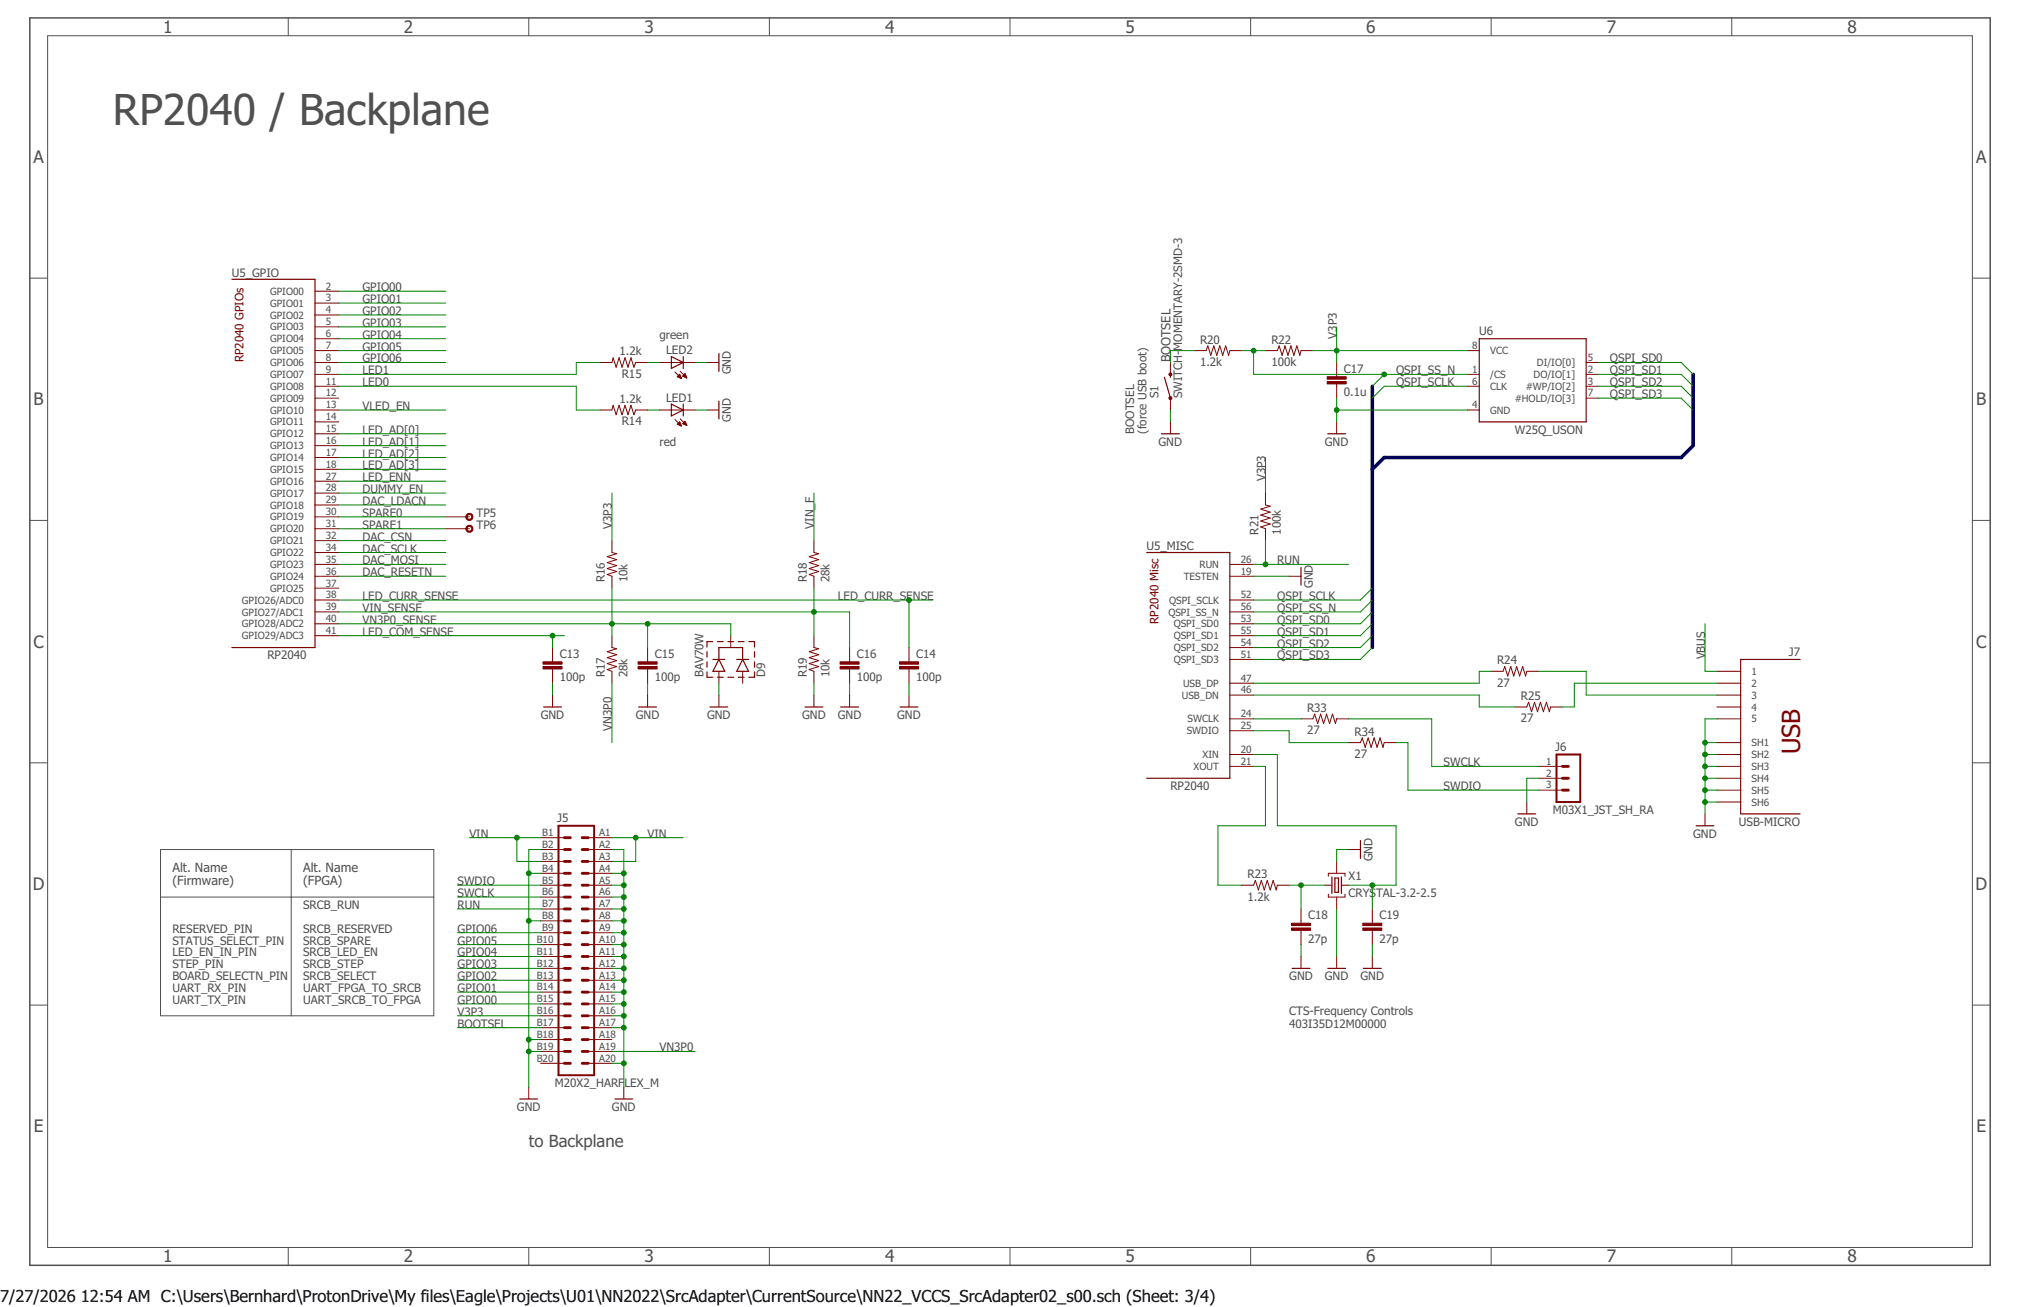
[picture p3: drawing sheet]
<svg xmlns="http://www.w3.org/2000/svg" width="432mm" height="279mm" viewBox="0 0 432 279" stroke-linecap="round" stroke-linejoin="round" font-family="sans-serif">
<path d="M6.4 3.8h419v266.7h-419z" fill="none" stroke="#505050" stroke-width=".32"/>
<g fill="none" stroke="#505050" stroke-width=".21">
<path d="M10.2 7.6h411.4v259.1h-411.4zM61.6 3.8v3.8M113 3.8v3.8M164.5 3.8v3.8M215.9 3.8v3.8M267.3 3.8v3.8M318.7 3.8v3.8M370.2 3.8v3.8M6.4 59.5h3.8M421.6 59.5h3.8M6.4 111.3h3.8M421.6 111.3h3.8"/>
<path d="M6.4 163.1h3.8M421.6 163.1h3.8M34.3 181.6h58.4v35.5h-58.4zM34.3 191.8h58.4M62.3 181.6v35.5M6.4 214.9h3.8M421.6 214.9h3.8M61.6 266.7v3.8M113 266.7v3.8M164.5 266.7v3.8M215.9 266.7v3.8M267.3 266.7v3.8"/>
<path d="M318.7 266.7v3.8M370.2 266.7v3.8"/>
</g>
<g fill="none" stroke="#800000" stroke-width=".25">
<path d="M49.6 59.7h17.7v78.7h-17.7M143.5 76.2l2.5 1.3-2.5 1.3zM146 76.2v2.6M153.7 75.6v3.8M316.2 72.4h22.9v17.8h-22.9zM143.5 86.4l2.5 1.3-2.5 1.2zM146 86.4v2.5M153.7 85.7v3.9M248.3 92.7h3.8M248.9 80.7l1.3 4.4M250.2 80v.7M283.8 92.7h3.8"/>
<path d="M245.1 118.1h17.8v48.3h-17.8M151.1 139.3v1.2M152.4 137.2h-1.3v1.1M153.4 137.2h1.2M155.6 137.2h1.2M157.8 137.2h1.3M160.1 137.2h1.2v1.1M161.3 139.3v1.2M278.1 121.3v3.8M116.2 151.1h3.8M136.5 151.1h3.8M151.1 141.5v1.1"/>
<path d="M151.1 143.6v1.2h1.3M151.8 151.1h3.8M152.4 141h2.5M153.4 144.8h1.2M153.7 141v-2.6h5v2.6M153.7 141l1.2 2.5h-2.5zM155.6 144.8h1.2M157.5 141h2.5M157.8 144.8h1.3M158.7 141l1.3 2.5h-2.5zM161.3 143.6v1.2h-1.2M161.3 141.5v1.1"/>
<path d="M172.1 151.1h3.8M179.7 151.1h3.8M192.4 151.1h3.8M384.8 141h-12.7v33h12.7M290.8 179.7v3.8M324.5 174h3.8M362.6 176.5h3.8M284.7 187.5v3.5M285.3 187.7h.8v3.1h-.8zM286.7 187.5v3.5M276.2 207h3.8M283.8 207h3.8"/>
<path d="M291.4 207h3.9M111.1 234.9h3.8M131.4 234.9h3.9"/>
</g>
<g fill="none" stroke="#800000" stroke-width=".21">
<path d="M67.3 62.3h5.1M67.3 64.8h5.1M67.3 67.3h5.1M67.3 69.9h5.1M67.3 72.4h5.1M67.3 75h5.1M67.3 77.5h5.1M128.3 77.5h2.5l.3-1 .6 2 .6-2 .7 2 .6-2 .6 2 .7-2 .6 2 .4-1h2.5M141 77.5h7.6M144.3 79.5l1.4 1.4M145.4 79.4l1.4 1.4M146.4 79.9l-.5 .5 .9 .4"/>
<path d="M146.4 79.9l.4 .9M146.4 79.9h.1M151.1 77.5h2.6M250.2 77.5v2.5M255.3 75h2.5l.4-1.1 .6 2.1 .7-2.1 .6 2.1 .6-2.1 .7 2.1 .6-2.1 .6 2.1 .3-1h2.5M270.5 75h2.5l.4-1.1 .7 2.1 .6-2.1 .6 2.1 .6-2.1 .7 2.1 .6-2.1 .7 2.1 .2-1h2.5M285.7 77.5v3M313.7 75h2.5M339.1 77.5h2.5M67.3 80h5.1M67.3 82.6h5.1M67.3 85.1h5.1"/>
<path d="M67.3 87.7h5.1M67.3 90.2h5.1M67.3 92.7h5.1M67.3 95.3h5.1M67.3 97.8h5.1M128.3 87.7h2.5l.3-1.1 .6 2.1 .6-2.1 .7 2.1 .6-2.1 .6 2.1 .7-2.1 .6 2.1 .4-1h2.5M141 87.7h7.6M144.3 89.7l1.4 1.4M144.8 80.5l.5-.5 .4 .9zM144.8 90.7l.5-.5 .4 .9zM144.8 80.5h.7M144.8 90.6h.7"/>
<path d="M144.9 80.4h.6M144.9 90.8h.6M144.9 90.5h.5M145 80.6h.5M145.1 80.3h.3M145.1 90.4h.3M145.2 80.1h.2M145.2 90.3h.1M145.2 90.9h.4M145.3 80.8h.3M145.4 89.6l1.4 1.4M145.5 91h.1"/>
<path d="M145.6 80.9h.1M145.9 80.4h.7M146 90.5h.6M146.1 80.3h.5M146.1 90.6h.6M146.1 90.4h.5M146.2 80.5h.5M146.2 80.1h.3M146.2 90.3h.3M146.3 80h.2M146.3 90.1h.2M146.4 90.8h.3"/>
<path d="M146.4 90.1l.4 .9-.9-.4zM146.5 80.6h.2M146.7 90.9h.1M146.7 80.8h.1M151.1 87.7h2.6M250.2 85.1v2.6M250.2 90.2v2.5M285.7 82.1v3M285.7 90.2v2.5M313.7 80h2.5M313.7 82.6h2.5M313.7 87.7h2.5"/>
<path d="M339.1 80h2.5M339.1 82.6h2.5M339.1 85.1h2.5M67.3 100.3h5.1M67.3 102.9h5.1M67.3 105.4h5.1M67.3 107.9h5.1M67.3 110.5h5.1M67.3 113h5.1M67.3 115.6h5.1M67.3 118.1h5.1M95.3 110.5h5"/>
<path d="M95.3 113h5M130.8 115.6v2.5l1 .3-2 .6 2 .6-2 .7 2 .6-2 .6 2 .7-2 .6 1 .4v2.5M174 115.6v2.5l1 .3-2 .6 2 .6-2 .7 2 .6-2 .6 2 .7-2 .6 1 .4v2.5M270.5 105.4v2.5l1 .3-2 .6 2 .7-2 .6 2 .6-2 .7 2 .6-2 .6 1 .4v2.6M67.3 120.6h5.1M67.3 123.2h5.1M67.3 125.7h5.1M67.3 128.3h5.1M67.3 130.8h5.1M67.3 133.3h5.1M67.3 135.9h5.1M118.1 138.4v3.1"/>
<path d="M130.8 135.9v2.5l1 .3-2 .6 2 .7-2 .6 2 .6-2 .7 2 .6-2 .6 1 .4v2.5M138.4 138.4v3.1M156.2 135.9v2.5M174 135.9v2.5l1 .3-2 .6 2 .7-2 .6 2 .6-2 .7 2 .6-2 .6 1 .4v2.5M181.6 138.4v3.1M194.3 138.4v3.1M262.9 120.6h5.1M262.9 123.2h5.1M262.9 128.3h5.1M262.9 130.8h5.1M262.9 133.3h5.1M262.9 135.9h5.1"/>
<path d="M262.9 138.4h5.1M275.6 123.2h2.5M118.1 143v3M118.1 148.6v2.5M138.4 143v3M138.4 148.6v2.5M153.7 143.5v2.5M153.7 148.6v2.5M158.7 143.5v2.5M174 148.6v2.5M181.6 143v3M181.6 148.6v2.5"/>
<path d="M194.3 143v3M194.3 148.6v2.5M262.9 146h5.1M262.9 148.6h5.1M262.9 141h5.1M262.9 153.7h5.1M262.9 156.2h5.1M278.1 153.7h2.5l.4-1 .7 2 .6-2 .6 2 .7-2 .6 2 .6-2 .7 2 .2-1h2.6M288.3 158.7h2.5l.4-1 .6 2.1 .7-2.1 .6 2.1 .6-2.1 .7 2.1 .6-2.1 .6 2.1 .3-1.1h2.5M318.7 143.5h2.6l.4-1 .6 2 .6-2 .7 2 .6-2 .6 2 .7-2 .6 2 .3-1h2.5M323.8 151.1h2.6l.3-1 .7 2 .6-2 .7 2 .6-2 .6 2 .7-2 .6 2 .2-1h2.6M367 143.5h5.1"/>
<path d="M367 146h5.1M367 148.6h5.1M367 153.7h5.1M367 151.1h5.1M367 158.7h5.1M115.6 179.1h5M125.7 179.1h5.1M262.9 163.8h5.1M262.9 161.3h5.1M326.4 171.4v2.6M328.9 163.8h5.1M328.9 166.4h5.1"/>
<path d="M328.9 168.9h5.1M364.5 174v2.5M367 163.8h5.1M367 161.3h5.1M367 166.4h5.1M367 168.9h5.1M367 171.4h5.1M115.6 181.6h5M115.6 184.1h5M115.6 186.7h5M115.6 189.2h5M115.6 191.8h5"/>
<path d="M115.6 194.3h5M115.6 196.8h5M115.6 199.4h5M125.7 181.6h5.1M125.7 184.1h5.1M125.7 186.7h5.1M125.7 189.2h5.1M125.7 191.8h5.1M125.7 194.3h5.1M125.7 196.8h5.1M125.7 199.4h5.1M265.4 189.2h2.6l.4-1 .6 2 .6-2 .7 2 .6-2 .6 2 .7-2 .6 2 .2-1h2.6"/>
<path d="M278.1 194.3v3.1M278.1 198.9v3M283.2 189.2h1.5M284 187.3v-.6h3.5v.6M284 191.1v.7h3.5v-.7M285.7 184.1v2.6M285.7 191.8v2.5M286.7 189.2h1.6M288.3 181.6h2.5M293.3 194.3v3.1M293.3 198.9v3M115.6 201.9h5"/>
<path d="M115.6 204.5h5M115.6 207h5M115.6 209.5h5M115.6 212.1h5M115.6 214.6h5M115.6 217.1h5M115.6 219.7h5M125.7 201.9h5.1M125.7 204.5h5.1M125.7 207h5.1M125.7 209.5h5.1M125.7 212.1h5.1"/>
<path d="M125.7 214.6h5.1M125.7 217.1h5.1M125.7 219.7h5.1M278.1 204.5v2.5M285.7 204.5v2.5M293.3 204.5v2.5M113 232.4v2.5M115.6 222.2h5M115.6 224.8h5M115.6 227.3h5M125.7 222.2h5.1M125.7 224.8h5.1"/>
<path d="M125.7 227.3h5.1M133.3 232.4v2.5"/>
</g>
<g fill="none" stroke="#800000" stroke-width=".61">
<path d="M120.6 179.1h1.3M124.5 179.1h1.2M334 168.9h1.3M334 166.4h1.3M334 163.8h1.3M120.6 184.1h1.3M120.6 181.6h1.3M120.6 186.7h1.3M120.6 189.2h1.3M120.6 191.8h1.3M120.6 194.3h1.3M120.6 196.8h1.3"/>
<path d="M120.6 199.4h1.3M124.5 184.1h1.2M124.5 181.6h1.2M124.5 186.7h1.2M124.5 189.2h1.2M124.5 191.8h1.2M124.5 194.3h1.2M124.5 196.8h1.2M124.5 199.4h1.2M120.6 201.9h1.3M120.6 209.5h1.3M120.6 207h1.3"/>
<path d="M120.6 204.5h1.3M120.6 212.1h1.3M120.6 214.6h1.3M120.6 217.1h1.3M120.6 219.7h1.3M124.5 201.9h1.2M124.5 209.5h1.2M124.5 207h1.2M124.5 204.5h1.2M124.5 212.1h1.2M124.5 214.6h1.2M124.5 217.1h1.2"/>
<path d="M124.5 219.7h1.2M120.6 222.2h1.3M120.6 224.8h1.3M120.6 227.3h1.3M124.5 222.2h1.2M124.5 224.8h1.2M124.5 227.3h1.2"/>
</g>
<path d="M119.4 176.5h7.6v53.3h-7.6zM332.7 161.3h5.1v10.1h-5.1z" fill="none" stroke="#800000" stroke-width=".42"/>
<g fill="#800000" stroke="#800000" stroke-width=".21">
<path d="M291.3 198.4h4.1v.5h-4.1z"/>
<path d="M291.3 197.4h4.1v.5h-4.1z"/>
<path d="M276.1 198.4h4v.5h-4z"/>
<path d="M276.1 197.4h4v.5h-4z"/>
<path d="M283.7 81.6h4.1v.5h-4.1z"/>
<path d="M283.7 80.5h4.1v.5h-4.1z"/>
<path d="M116.1 142.5h4v.5h-4z"/>
<path d="M116.1 141.5h4v.5h-4z"/>
<path d="M192.3 142.5h4v.5h-4z"/>
<path d="M192.3 141.5h4v.5h-4z"/>
<path d="M136.4 142.5h4.1v.5h-4.1z"/>
<path d="M136.4 141.5h4.1v.5h-4.1z"/>
<path d="M179.6 142.5h4v.5h-4z"/>
<path d="M179.6 141.5h4v.5h-4z"/>
</g>
<g fill="#800000" stroke="#800000" stroke-width=".21">
<path d="M99.8 110a.76 .76 0 0 1 1.2 .1 .76 .76 0 0 1-.5 1.1 .76 .76 0 0 1-.9-.7h.2a.51 .51 0 0 1 .7-.5 .51 .51 0 0 1 .2 .8 .51 .51 0 0 1-.8-.1l-.1-.2h-.2z" fill-rule="evenodd"/>
<path d="M99.8 112.5a.76 .76 0 0 1 1.2 .1 .76 .76 0 0 1-.5 1.2 .76 .76 0 0 1-.9-.8h.2a.51 .51 0 0 1 .7-.5 .51 .51 0 0 1 .2 .9 .51 .51 0 0 1-.8-.2l-.1-.2h-.2z" fill-rule="evenodd"/>
<circle cx="250.2" cy="85.1" r=".33"/>
<circle cx="250.2" cy="80" r=".33"/>
</g>
<path d="M293.3 82.6v55.8M361.9 80v15.3l-2.5 2.5h-63.5l-2.6 2.5" fill="none" stroke="#000080" stroke-width=".76"/>
<g fill="none" stroke="#008000" stroke-width=".21">
<path d="M72.4 62.3h22.9M72.4 64.8h22.9M72.4 77.5h22.9M72.4 75h22.9M72.4 67.3h22.9M72.4 69.9h22.9M72.4 72.4h22.9M128.3 77.5h-5.1v2.5h-50.8M138.4 77.5h2.6M148.6 77.5h2.5M255.3 75h-5.1v2.5M265.4 75h5.1"/>
<path d="M268 75v5h45.7M280.6 75h33.1M285.7 69.9v7.6M341.6 77.5h17.8l2.5 2.5M72.4 87.7h22.9M72.4 82.6h50.8v5.1h5.1M72.4 92.7h22.9M72.4 95.3h22.9M72.4 97.8h22.9M138.4 87.7h2.6M148.6 87.7h2.5M250.2 87.7v2.5"/>
<path d="M270.5 97.8v7.6M285.7 85.1v5.1M285.7 87.7h28M295.9 80l-2.6 2.6M313.7 82.6h-17.8l-2.6 2.5M341.6 82.6h17.8l2.5 2.5M341.6 80h17.8l2.5 2.6M341.6 85.1h17.8l2.5 2.6M72.4 110.5h22.9M72.4 107.9h22.9M72.4 105.4h22.9M72.4 102.9h22.9"/>
<path d="M72.4 115.6h22.9M72.4 118.1h22.9M72.4 113h22.9M72.4 100.3h22.9M130.8 105.4v10.2M174 105.4v10.2M270.5 115.6v5M72.4 123.2h22.9M72.4 130.8h109.2v7.6M72.4 120.6h22.9M72.4 128.3h127M72.4 133.3h83.8v2.6"/>
<path d="M72.4 135.9h48.2M118.1 135.9v2.5M130.8 125.7v10.2M138.4 133.3v5.1M174 125.7v10.2M194.3 128.3v10.1M268 123.2h7.6M268 120.6h20.3M293.3 125.7l-2.5 2.6h-22.8M293.3 128.3l-2.5 2.5h-22.8M293.3 130.8l-2.5 2.5h-22.8M293.3 133.3l-2.5 2.6h-22.8"/>
<path d="M293.3 135.9l-2.5 2.5h-22.8M293.3 138.4l-2.5 2.6h-22.8M364.5 133.3v10.2h2.5M118.1 146v2.6M130.8 146v12.7M138.4 146v2.6M153.7 146v2.6M174 146v2.6M181.6 146v2.6M194.3 146v2.6M268 156.2h7.6v2.5h12.7M268 153.7h10.1"/>
<path d="M268 148.6h48.2v2.5h7.6M288.3 153.7h17.7v10.1h22.9M298.4 158.7h2.6v10.2h27.9M318.7 143.5h-2.5v2.5h-48.2M328.9 143.5h10.2v5.1h27.9M364.5 158.7h2.5M367 153.7h-2.5v20.3M367 146h-30.5v5.1h-2.5M100.3 179.1h15.3M110.5 179.1v5h5.1M130.8 179.1h15.2M135.9 179.1v5h-5.1"/>
<path d="M268 163.8h2.5v12.7h-10.2v12.7h5.1M268 161.3h5v15.2h25.4v12.7h-10.1M328.9 166.4h-2.5v5M364.5 161.3h2.5M364.5 163.8h2.5M364.5 166.4h2.5M364.5 168.9h2.5M364.5 171.4h2.5M97.8 191.8h17.8M97.8 194.3h17.8M97.8 189.2h17.8M97.8 199.4h17.8"/>
<path d="M113 196.8h2.6M113 186.7h2.6M115.6 181.6h-2.6v50.8M130.8 196.8h2.5M130.8 186.7h2.5M130.8 181.6h2.5v50.8M130.8 191.8h2.5M130.8 194.3h2.5M130.8 189.2h2.5M130.8 199.4h2.5M275.6 189.2h7.6M278.1 189.2v5.1"/>
<path d="M285.7 194.3v10.2M288.3 181.6h-2.6v2.5M293.3 189.2v5.1M97.8 214.6h17.8M97.8 212.1h17.8M97.8 204.5h17.8M97.8 209.5h17.8M97.8 217.1h17.8M97.8 219.7h17.8M97.8 201.9h17.8M97.8 207h17.8M130.8 214.6h2.5"/>
<path d="M130.8 212.1h2.5M130.8 204.5h2.5M130.8 209.5h2.5M130.8 217.1h2.5M130.8 219.7h2.5M130.8 201.9h2.5M130.8 207h2.5M278.1 201.9v2.6M293.3 201.9v2.6M113 224.8h2.6M113 222.2h2.6M130.8 224.8h17.8"/>
<path d="M130.8 227.3h2.5"/>
</g>
<g fill="#008000" stroke="#008000" stroke-width=".21">
<circle cx="113" cy="196.8" r=".51"/>
<circle cx="113" cy="224.8" r=".51"/>
<circle cx="113" cy="222.2" r=".51"/>
<circle cx="113" cy="186.7" r=".51"/>
<circle cx="133.3" cy="191.8" r=".51"/>
<circle cx="133.3" cy="194.3" r=".51"/>
<circle cx="133.3" cy="204.5" r=".51"/>
<circle cx="133.3" cy="209.5" r=".51"/>
<circle cx="133.3" cy="217.1" r=".51"/>
<circle cx="133.3" cy="227.3" r=".51"/>
<circle cx="133.3" cy="219.7" r=".51"/>
<circle cx="133.3" cy="186.7" r=".51"/>
<circle cx="133.3" cy="189.2" r=".51"/>
<circle cx="133.3" cy="214.6" r=".51"/>
<circle cx="133.3" cy="212.1" r=".51"/>
<circle cx="133.3" cy="201.9" r=".51"/>
<circle cx="133.3" cy="199.4" r=".51"/>
<circle cx="133.3" cy="196.8" r=".51"/>
<circle cx="133.3" cy="207" r=".51"/>
<circle cx="364.5" cy="161.3" r=".51"/>
<circle cx="364.5" cy="163.8" r=".51"/>
<circle cx="364.5" cy="166.4" r=".51"/>
<circle cx="364.5" cy="168.9" r=".51"/>
<circle cx="364.5" cy="171.4" r=".51"/>
<circle cx="364.5" cy="158.7" r=".51"/>
<circle cx="285.7" cy="87.7" r=".51"/>
<circle cx="285.7" cy="75" r=".51"/>
<circle cx="270.5" cy="120.6" r=".51"/>
<circle cx="293.3" cy="189.2" r=".51"/>
<circle cx="278.1" cy="189.2" r=".51"/>
<circle cx="295.9" cy="80" r=".51"/>
<circle cx="268" cy="75" r=".51"/>
<circle cx="174" cy="130.8" r=".51"/>
<circle cx="130.8" cy="133.3" r=".51"/>
<circle cx="138.4" cy="133.3" r=".51"/>
<circle cx="194.3" cy="128.3" r=".51"/>
<circle cx="118.1" cy="135.9" r=".51"/>
<circle cx="110.5" cy="179.1" r=".51"/>
<circle cx="135.9" cy="179.1" r=".51"/>
</g>
<text font-size="9.1" fill="#505050" x="24.1" y="26.7">RP2040 / Backplane</text>
<text font-size="5.4" fill="#800000" x="384.8" y="161.3" transform="rotate(-90 384.8 161.3)">USB</text>
<g font-size="3.7" fill="#505050">
<text x="34.9" y="7">1</text>
<text x="86.3" y="7">2</text>
<text x="137.8" y="7">3</text>
<text x="189.2" y="7">4</text>
<text x="240.6" y="7">5</text>
<text x="292" y="7">6</text>
<text x="343.5" y="7">7</text>
<text x="394.9" y="7">8</text>
<text x="7.2" y="34.8">A</text>
<text x="422.4" y="34.8">A</text>
<text x="7.2" y="86.6">B</text>
<text x="422.4" y="86.6">B</text>
<text x="7.2" y="138.5">C</text>
<text x="422.4" y="138.5">C</text>
<text x="7" y="190.3">D</text>
<text x="422.3" y="190.3">D</text>
<text x="7.2" y="242.1">E</text>
<text x="422.5" y="242.1">E</text>
<text x="34.9" y="269.9">1</text>
<text x="86.3" y="269.9">2</text>
<text x="137.8" y="269.9">3</text>
<text x="189.2" y="269.9">4</text>
<text x="240.6" y="269.9">5</text>
<text x="292" y="269.9">6</text>
<text x="343.5" y="269.9">7</text>
<text x="394.9" y="269.9">8</text>
</g>
<text font-size="3.6" fill="#505050" x="113" y="245.1">to Backplane</text>
<g font-size="3.5">
<text x="0" y="278.4">7/27/2026</text>
<text x="17.3" y="278.4">12:54 AM C:\Users\Bernhard\ProtonDrive\My files\Eagle\Projects\U01\NN2022\SrcAdapter\CurrentSource\NN22_VCCS_SrcAdapter02_s00.sch (Sheet: 3/4)</text>
</g>
<g font-size="2.7" fill="#505050">
<text x="250.2" y="77.5" transform="rotate(-90 250.2 77.5)">BOOTSEL</text>
<text x="36.8" y="186.3">Alt. Name</text>
<text x="36.8" y="189.2">(Firmware)</text>
<text x="64.8" y="186.3">Alt. Name</text>
<text x="64.8" y="189.2">(FPGA)</text>
</g>
<g font-size="2.5" fill="#505050">
<text x="49.5" y="59.2">U5_GPIO</text>
<text x="77.5" y="62.2">GPIO00</text>
<text x="77.5" y="64.8">GPIO01</text>
<text x="77.5" y="67.3">GPIO02</text>
<text x="77.5" y="69.9">GPIO03</text>
<text x="316.2" y="71.6">U6</text>
<text x="77.5" y="74.9">GPIO05</text>
<text x="77.5" y="77.5">GPIO06</text>
<text x="77.5" y="72.4">GPIO04</text>
<text x="132.4" y="76">1.2k</text>
<text x="141" y="72.4">green</text>
<text x="142.4" y="75.7">LED2</text>
<text x="256.5" y="73.4">R20</text>
<text x="271.8" y="73.4">R22</text>
<text x="285.7" y="72.4" transform="rotate(-90 285.7 72.4)">V3P3</text>
<text x="344.2" y="77.5">QSPI_SD0</text>
<text x="77.5" y="82.6">LED0</text>
<text x="77.5" y="80">LED1</text>
<text x="132.9" y="80.8">R15</text>
<text x="156.2" y="80" transform="rotate(-90 156.2 80)">GND</text>
<text x="256.5" y="78.2">1.2k</text>
<text x="271.8" y="78.2">100k</text>
<text x="287.3" y="79.6">C17</text>
<text x="298.4" y="82.6">QSPI_SCLK</text>
<text x="298.4" y="80">QSPI_SS_N</text>
<text x="344.2" y="80">QSPI_SD1</text>
<text x="344.2" y="82.6">QSPI_SD2</text>
<text x="77.5" y="87.6">VLED_EN</text>
<text x="132.4" y="86.1">1.2k</text>
<text x="142.4" y="85.9">LED1</text>
<text x="247.6" y="85.1" transform="rotate(-90 247.6 85.1)">S1</text>
<text x="252.7" y="85.1" transform="rotate(-90 252.7 85.1)">SWITCH-MOMENTARY-2SMD-3</text>
<text x="287.3" y="84.7">0.1u</text>
<text x="344.2" y="85.1">QSPI_SD3</text>
<text x="77.5" y="92.7">LED_AD[0]</text>
<text x="77.5" y="95.3">LED_AD[1]</text>
<text x="132.9" y="90.9">R14</text>
<text x="141" y="95.3">red</text>
<text x="156.2" y="90.2" transform="rotate(-90 156.2 90.2)">GND</text>
<text x="242.4" y="92.7" transform="rotate(-90 242.4 92.7)">BOOTSEL</text>
<text x="245.1" y="92.7" transform="rotate(-90 245.1 92.7)">(force USB boot)</text>
<text x="247.6" y="95.3">GND</text>
<text x="283.2" y="95.3">GND</text>
<text x="323.8" y="92.7">W25Q_USON</text>
<text x="77.5" y="97.8">LED_AD[2]</text>
<text x="77.5" y="100.3">LED_AD[3]</text>
<text x="77.5" y="108">DAC_LDACN</text>
<text x="77.5" y="105.4">DUMMY_EN</text>
<text x="77.5" y="102.9">LED_ENN</text>
<text x="270.5" y="102.9" transform="rotate(-90 270.5 102.9)">V3P3</text>
<text x="77.5" y="110.5">SPARE0</text>
<text x="77.5" y="113">SPARE1</text>
<text x="101.9" y="110.5">TP5</text>
<text x="101.9" y="113">TP6</text>
<text x="130.8" y="113" transform="rotate(-90 130.8 113)">V3P3</text>
<text x="174" y="113" transform="rotate(-90 174 113)">VIN_F</text>
<text x="77.5" y="115.6">DAC_CSN</text>
<text x="77.5" y="118.1">DAC_SCLK</text>
<text x="245.1" y="117.6">U5_MISC</text>
<text x="269" y="114.3" transform="rotate(-90 269 114.3)">R21</text>
<text x="273.8" y="114.3" transform="rotate(-90 273.8 114.3)">100k</text>
<text x="77.5" y="120.7">DAC_MOSI</text>
<text x="77.5" y="123.2">DAC_RESETN</text>
<text x="129.3" y="124.5" transform="rotate(-90 129.3 124.5)">R16</text>
<text x="134.1" y="124.5" transform="rotate(-90 134.1 124.5)">10k</text>
<text x="172.5" y="124.5" transform="rotate(-90 172.5 124.5)">R18</text>
<text x="177.3" y="124.5" transform="rotate(-90 177.3 124.5)">28k</text>
<text x="273" y="120.7">RUN</text>
<text x="280.7" y="125.7" transform="rotate(-90 280.7 125.7)">GND</text>
<text x="77.5" y="130.8">VIN_SENSE</text>
<text x="77.5" y="128.3">LED_CURR_SENSE</text>
<text x="179.1" y="128.3">LED_CURR_SENSE</text>
<text x="273" y="128.3">QSPI_SCLK</text>
<text x="273" y="130.8">QSPI_SS_N</text>
<text x="77.5" y="133.4">VN3P0_SENSE</text>
<text x="77.5" y="135.9">LED_COM_SENSE</text>
<text x="273" y="133.4">QSPI_SD0</text>
<text x="273" y="135.9">QSPI_SD1</text>
<text x="57.2" y="141">RP2040</text>
<text x="119.6" y="140.6">C13</text>
<text x="140" y="140.6">C15</text>
<text x="183.1" y="140.6">C16</text>
<text x="195.8" y="140.6">C14</text>
<text x="273" y="138.4">QSPI_SD2</text>
<text x="273" y="141">QSPI_SD3</text>
<text x="320" y="142">R24</text>
<text x="364.5" y="141" transform="rotate(-90 364.5 141)">VBUS</text>
<text x="382.4" y="140.2">J7</text>
<text x="119.6" y="145.7">100p</text>
<text x="129.3" y="144.8" transform="rotate(-90 129.3 144.8)">R17</text>
<text x="134.1" y="144.8" transform="rotate(-90 134.1 144.8)">28k</text>
<text x="140" y="145.7">100p</text>
<text x="150.4" y="144.8" transform="rotate(-90 150.4 144.8)">BAV70W</text>
<text x="163.6" y="144.8" transform="rotate(-90 163.6 144.8)">D9</text>
<text x="172.5" y="144.8" transform="rotate(-90 172.5 144.8)">R19</text>
<text x="177.3" y="144.8" transform="rotate(-90 177.3 144.8)">10k</text>
<text x="183.1" y="145.7">100p</text>
<text x="195.8" y="145.7">100p</text>
<text x="320" y="146.8">27</text>
<text x="325.1" y="149.6">R25</text>
<text x="115.6" y="153.7">GND</text>
<text x="135.9" y="153.7">GND</text>
<text x="151.1" y="153.7">GND</text>
<text x="171.5" y="153.7">GND</text>
<text x="179.1" y="153.7">GND</text>
<text x="191.8" y="153.7">GND</text>
<text x="279.4" y="152.2">R33</text>
<text x="325.1" y="154.4">27</text>
<text x="130.8" y="156.2" transform="rotate(-90 130.8 156.2)">VN3P0</text>
<text x="279.4" y="157">27</text>
<text x="289.5" y="157.3">R34</text>
<text x="332.5" y="160.5">J6</text>
<text x="289.5" y="162.1">27</text>
<text x="308.6" y="163.8">SWCLK</text>
<text x="250.2" y="168.9">RP2040</text>
<text x="308.6" y="168.9">SWDIO</text>
<text x="332" y="174">M03X1_JST_SH_RA</text>
<text x="100.3" y="179.1">VIN</text>
<text x="119.1" y="175.8">J5</text>
<text x="138.4" y="179.1">VIN</text>
<text x="323.8" y="176.5">GND</text>
<text x="361.9" y="179.1">GND</text>
<text x="371.7" y="176.5">USB-MICRO</text>
<text x="293.4" y="184.1" transform="rotate(-90 293.4 184.1)">GND</text>
<text x="97.8" y="191.8">SWCLK</text>
<text x="97.8" y="189.2">SWDIO</text>
<text x="266.7" y="187.7">R23</text>
<text x="288.3" y="191.8">CRYSTAL-3.2-2.5</text>
<text x="288.3" y="188.2">X1</text>
<text x="64.8" y="194.3">SRCB_RUN</text>
<text x="97.8" y="194.3">RUN</text>
<text x="266.7" y="192.5">1.2k</text>
<text x="279.6" y="196.5">C18</text>
<text x="294.9" y="196.5">C19</text>
<text x="36.8" y="201.9">STATUS_SELECT_PIN</text>
<text x="36.8" y="199.4">RESERVED_PIN</text>
<text x="64.8" y="201.9">SRCB_SPARE</text>
<text x="64.8" y="199.4">SRCB_RESERVED</text>
<text x="97.8" y="201.9">GPIO05</text>
<text x="97.8" y="199.4">GPIO06</text>
<text x="279.6" y="201.5">27p</text>
<text x="294.9" y="201.5">27p</text>
<text x="36.8" y="209.5">BOARD_SELECTN_PIN</text>
<text x="36.8" y="207">STEP_PIN</text>
<text x="36.8" y="204.5">LED_EN_IN_PIN</text>
<text x="64.8" y="209.5">SRCB_SELECT</text>
<text x="64.8" y="207">SRCB_STEP</text>
<text x="64.8" y="204.5">SRCB_LED_EN</text>
<text x="97.8" y="209.5">GPIO02</text>
<text x="97.8" y="207">GPIO03</text>
<text x="97.8" y="204.5">GPIO04</text>
<text x="275.6" y="209.5">GND</text>
<text x="283.2" y="209.5">GND</text>
<text x="290.8" y="209.5">GND</text>
<text x="36.8" y="214.6">UART_TX_PIN</text>
<text x="36.8" y="212.1">UART_RX_PIN</text>
<text x="64.8" y="214.6">UART_SRCB_TO_FPGA</text>
<text x="64.8" y="212.1">UART_FPGA_TO_SRCB</text>
<text x="97.8" y="214.6">GPIO00</text>
<text x="97.8" y="212.1">GPIO01</text>
<text x="97.8" y="217.2">V3P3</text>
<text x="97.8" y="219.7">BOOTSEL</text>
<text x="275.6" y="217">CTS-Frequency Controls</text>
<text x="275.6" y="219.7">403I35D12M00000</text>
<text x="141" y="224.8">VN3P0</text>
<text x="118.6" y="232.4">M20X2_HARF</text>
<text x="133.5" y="232.4">LEX_M</text>
<text x="110.5" y="237.5">GND</text>
<text x="130.8" y="237.5">GND</text>
</g>
<g font-size="2.5" fill="#800000">
<text x="52.1" y="77.5" transform="rotate(-90 52.1 77.5)">RP2040 GPIOs</text>
<text x="247.6" y="133.4" transform="rotate(-90 247.6 133.4)">RP2040 Misc</text>
</g>
<g font-size="2.1" fill="#505050">
<text x="57.7" y="63">GPIO00</text>
<text x="57.7" y="65.5">GPIO01</text>
<text x="69.7" y="61.9">2</text>
<text x="69.7" y="64.4">3</text>
<text x="57.7" y="68.1">GPIO02</text>
<text x="57.7" y="70.6">GPIO03</text>
<text x="69.7" y="67">4</text>
<text x="69.7" y="69.5">5</text>
<text x="57.7" y="73.2">GPIO04</text>
<text x="57.7" y="75.7">GPIO05</text>
<text x="69.7" y="72.1">6</text>
<text x="69.7" y="74.6">7</text>
<text x="69.7" y="77.1">8</text>
<text x="314.7" y="74.6">8</text>
<text x="318.6" y="75.7">VCC</text>
<text x="339.4" y="77.1">5</text>
<text x="57.7" y="78.2">GPIO06</text>
<text x="57.7" y="80.8">GPIO07</text>
<text x="57.7" y="83.3">GPIO08</text>
<text x="69.7" y="79.7">9</text>
<text x="69.7" y="82.2">11</text>
<text x="314.7" y="79.7">1</text>
<text x="314.7" y="82.2">6</text>
<text x="318.6" y="80.8">/CS</text>
<text x="318.6" y="83.3">CLK</text>
<text x="326.1" y="83.3">#WP/IO[2]</text>
<text x="327.8" y="80.8">DO/IO[1]</text>
<text x="328.5" y="78.2">DI/IO[0]</text>
<text x="339.4" y="79.7">2</text>
<text x="339.4" y="82.2">3</text>
<text x="57.7" y="85.9">GPIO09</text>
<text x="57.7" y="88.4">GPIO10</text>
<text x="69.7" y="84.7">12</text>
<text x="69.7" y="87.3">13</text>
<text x="69.7" y="89.8">14</text>
<text x="314.7" y="87.3">4</text>
<text x="318.6" y="88.4">GND</text>
<text x="323.8" y="85.9">#HOLD/IO[3]</text>
<text x="339.4" y="84.7">7</text>
<text x="57.7" y="90.9">GPIO11</text>
<text x="57.7" y="93.5">GPIO12</text>
<text x="69.7" y="92.4">15</text>
<text x="69.7" y="94.9">16</text>
<text x="57.7" y="96">GPIO13</text>
<text x="57.7" y="98.6">GPIO14</text>
<text x="57.7" y="101.1">GPIO15</text>
<text x="69.7" y="97.4">17</text>
<text x="69.7" y="100">18</text>
<text x="57.7" y="103.6">GPIO16</text>
<text x="57.7" y="106.2">GPIO17</text>
<text x="69.7" y="102.5">27</text>
<text x="69.7" y="105.1">28</text>
<text x="69.7" y="107.6">29</text>
<text x="57.7" y="108.7">GPIO18</text>
<text x="57.7" y="111.3">GPIO19</text>
<text x="57.7" y="113.8">GPIO20</text>
<text x="69.7" y="110.1">30</text>
<text x="69.7" y="112.7">31</text>
<text x="57.7" y="116.3">GPIO21</text>
<text x="57.7" y="118.9">GPIO22</text>
<text x="69.7" y="115.2">32</text>
<text x="69.7" y="117.8">34</text>
<text x="57.7" y="121.4">GPIO23</text>
<text x="57.7" y="124">GPIO24</text>
<text x="69.7" y="120.3">35</text>
<text x="69.7" y="122.8">36</text>
<text x="69.7" y="125.4">37</text>
<text x="253" y="124">TESTEN</text>
<text x="256.4" y="121.4">RUN</text>
<text x="265.2" y="122.8">19</text>
<text x="265.2" y="120.3">26</text>
<text x="51.7" y="129">GPIO26/ADC0</text>
<text x="51.7" y="131.6">GPIO27/ADC1</text>
<text x="57.7" y="126.5">GPIO25</text>
<text x="69.7" y="127.9">38</text>
<text x="69.7" y="130.5">39</text>
<text x="249.7" y="131.6">QSPI_SS_N</text>
<text x="249.9" y="129">QSPI_SCLK</text>
<text x="265.2" y="127.9">52</text>
<text x="265.2" y="130.5">56</text>
<text x="51.7" y="134.1">GPIO28/ADC2</text>
<text x="51.7" y="136.7">GPIO29/ADC3</text>
<text x="69.7" y="133">40</text>
<text x="69.7" y="135.5">41</text>
<text x="250.9" y="134.1">QSPI_SD0</text>
<text x="250.9" y="136.7">QSPI_SD1</text>
<text x="265.2" y="133">53</text>
<text x="265.2" y="135.5">55</text>
<text x="250.9" y="139.2">QSPI_SD2</text>
<text x="250.9" y="141.7">QSPI_SD3</text>
<text x="265.2" y="138.1">54</text>
<text x="265.2" y="140.6">51</text>
<text x="252.6" y="149.4">USB_DN</text>
<text x="252.9" y="146.8">USB_DP</text>
<text x="265.2" y="145.7">47</text>
<text x="265.2" y="148.2">46</text>
<text x="374.4" y="144.3">1</text>
<text x="374.4" y="146.8">2</text>
<text x="374.4" y="149.4">3</text>
<text x="253.8" y="154.4">SWCLK</text>
<text x="265.2" y="153.3">24</text>
<text x="265.2" y="155.9">25</text>
<text x="374.4" y="151.9">4</text>
<text x="374.4" y="154.4">5</text>
<text x="253.7" y="157">SWDIO</text>
<text x="265.2" y="160.9">20</text>
<text x="374.4" y="159.5">SH1</text>
<text x="255.1" y="164.6">XOUT</text>
<text x="257.1" y="162.1">XIN</text>
<text x="265.2" y="163.5">21</text>
<text x="330.5" y="163.5">1</text>
<text x="330.5" y="166">2</text>
<text x="374.4" y="162.1">SH2</text>
<text x="374.4" y="164.6">SH3</text>
<text x="374.4" y="167.1">SH4</text>
<text x="330.5" y="168.6">3</text>
<text x="374.4" y="169.7">SH5</text>
<text x="374.4" y="172.2">SH6</text>
<text x="115.9" y="178.7">B1</text>
<text x="128.1" y="178.7">A1</text>
<text x="115.9" y="181.2">B2</text>
<text x="115.9" y="183.8">B3</text>
<text x="128.1" y="181.2">A2</text>
<text x="128.1" y="183.8">A3</text>
<text x="115.9" y="186.3">B4</text>
<text x="115.9" y="188.9">B5</text>
<text x="115.9" y="191.4">B6</text>
<text x="128.1" y="186.3">A4</text>
<text x="128.1" y="188.9">A5</text>
<text x="128.1" y="191.4">A6</text>
<text x="115.9" y="193.9">B7</text>
<text x="115.9" y="196.5">B8</text>
<text x="128.1" y="193.9">A7</text>
<text x="128.1" y="196.5">A8</text>
<text x="114.7" y="201.6">B10</text>
<text x="115.9" y="199">B9</text>
<text x="128.1" y="199">A9</text>
<text x="128.1" y="201.6">A10</text>
<text x="114.7" y="204.1">B11</text>
<text x="114.7" y="206.6">B12</text>
<text x="114.7" y="209.2">B13</text>
<text x="128.1" y="204.1">A11</text>
<text x="128.1" y="206.6">A12</text>
<text x="128.1" y="209.2">A13</text>
<text x="114.7" y="211.7">B14</text>
<text x="114.7" y="214.3">B15</text>
<text x="128.1" y="211.7">A14</text>
<text x="128.1" y="214.3">A15</text>
<text x="114.7" y="216.8">B16</text>
<text x="114.7" y="219.3">B17</text>
<text x="114.7" y="221.9">B18</text>
<text x="128.1" y="216.8">A16</text>
<text x="128.1" y="219.3">A17</text>
<text x="128.1" y="221.9">A18</text>
<text x="114.7" y="224.4">B19</text>
<text x="114.7" y="227">B20</text>
<text x="128.1" y="224.4">A19</text>
<text x="128.1" y="227">A20</text>
</g>
</svg>
